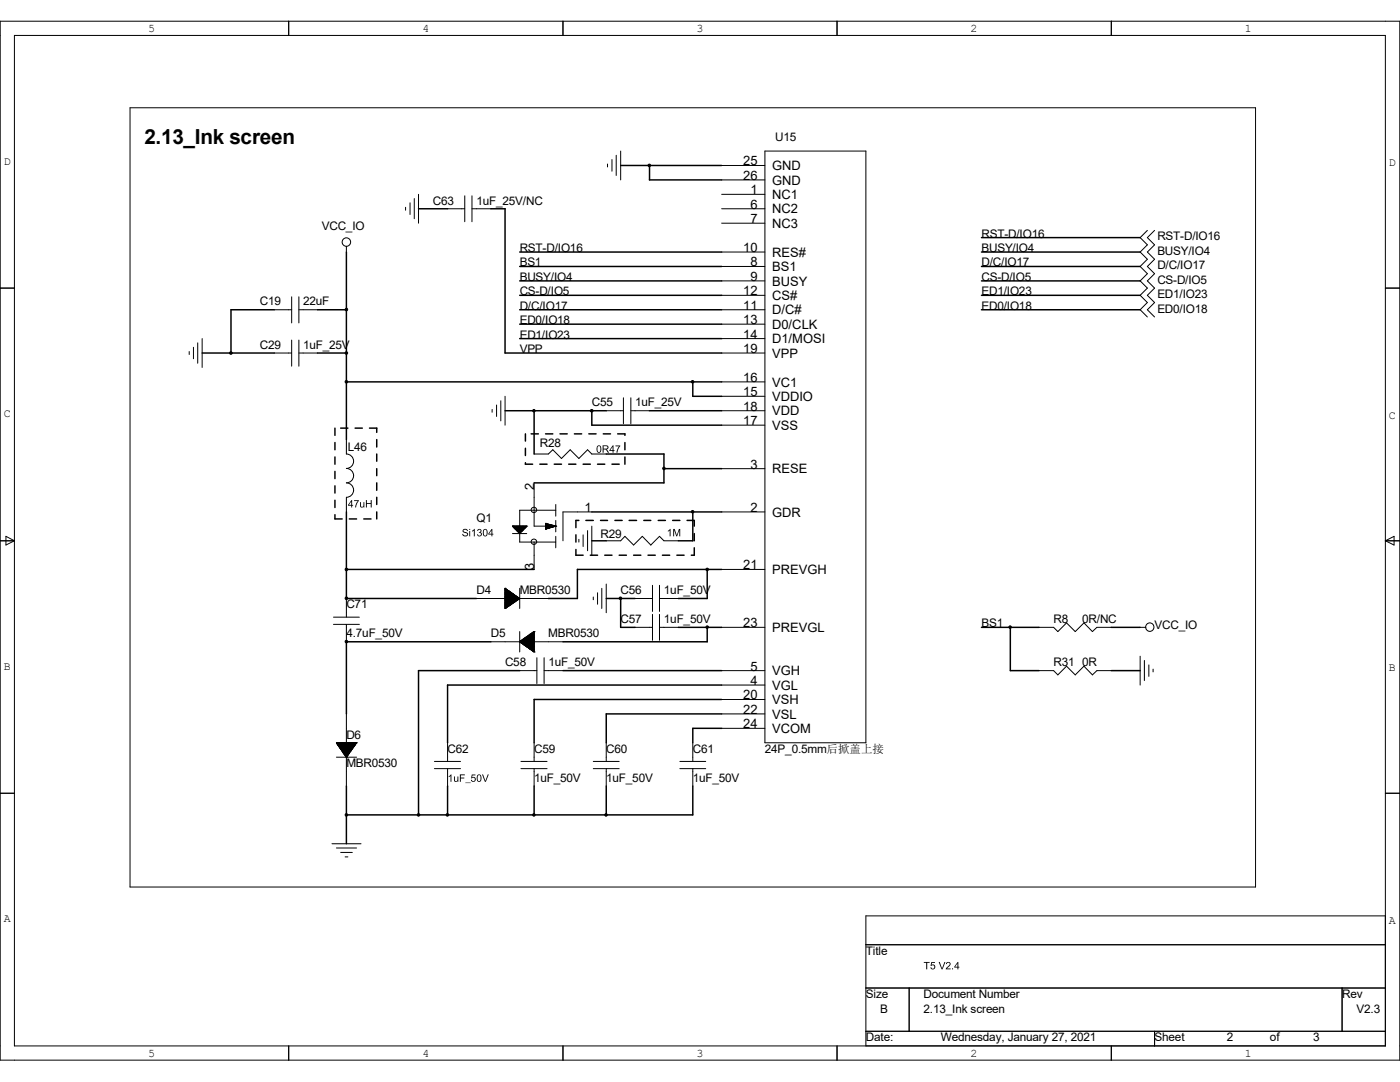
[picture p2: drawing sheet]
<svg xmlns="http://www.w3.org/2000/svg" width="279mm" height="216mm" viewBox="0 0 279 216" stroke-linecap="round" stroke-linejoin="round" font-family="sans-serif">
<g fill="none" stroke="#000" stroke-width=".2">
<path d="M0 4.2h279.4v207.3h-279.4zM2.9 7.1h273.6v201.6h-273.6zM57.6 4.2v2.9M112.4 4.2v2.9M167 4.2v2.9M221.8 4.2v2.9M26 21.5h224.6v155.5h-224.6zM82.7 39.6v4M83.5 38.8v5.7M92.8 39.1v5.1M94.2 39.1v5.1M121.2 32.7v.6"/>
<path d="M122.1 31.8v2.4M123 31v4M123.9 30.1v5.8M144 38.8h8.7M144 33h8.7M144 35.9h8.7M152.7 30.1h20.1v118.1h-20.1zM0 57.5h2.9M58.2 59.2v5.2M59.6 59.2v5.2M69.1 49.1v1.2M80.9 41.4v.6"/>
<path d="M81.8 40.5v2.3M89.3 41.7h3.5M94.2 41.7h3.8M144 41.7h8.7M144 44.5h8.7M144 50.3h8.7M144 53.2h8.7M144 56h8.7M144 58.9h8.7M229 46l-1.5 1.4 1.5 1.5-1.5 1.4 1.5 1.4-1.5 1.5 1.5 1.4-1.5 1.4 1.5 1.5-1.5 1.4 1.5 1.5-1.5 1.4 1.5 1.4M230.4 46l-1.4 1.4 1.4 1.5-1.4 1.4 1.4 1.4-1.4 1.5 1.4 1.4-1.4 1.4 1.4 1.5-1.4 1.4 1.4 1.5-1.4 1.4 1.4 1.4M276.5 57.5h2.9"/>
<path d="M37.8 70.1v.6M38.6 69.3v2.3M39.5 68.4v4.1M40.3 67.6v5.7M54.7 70.4h3.5M54.7 61.8h3.5M58.2 67.9v5.2M59.6 70.4h3.8M59.6 67.9v5.2M59.6 61.8h3.8M99.9 80v4M100.8 79.1v5.7"/>
<path d="M124.4 79.4v5.1M125.9 79.4v5.1M144 70.4h8.7M144 61.8h8.7M144 64.7h8.7M144 67.6h8.7M144 76.2h8.7M144 79.1h8.7M69.1 87.7v2.9a1.44 1.44 0 0 1 1.5 1.4 1.44 1.44 0 0 1-1.5 1.5 1.44 1.44 0 0 1 1.5 1.4 1.44 1.44 0 0 1-1.5 1.5 1.44 1.44 0 0 1 1.5 1.4M70.6 97.8a1.44 1.44 0 0 1-1.5 1.4v3M98.2 81.7v.6M99.1 80.8v2.3"/>
<path d="M106.6 90.6h2.8l.9-.9 1.8 1.8 1.7-1.8 1.7 1.8 1.8-1.8 .8 .9h2.9M106.6 96.4v8.6h4.3M121 82h3.4M125.9 82h3.7M144 82h8.7M144 84.8h8.7M144 93.5h8.7M0 107.9h2.9M1.2 107l1.7 .9-1.7 .9zM69.1 119.4v3.7M95.1 119.4h14.3M100.8 117.4h.1"/>
<path d="M100.8 117.4v4M100.8 117.4l2.9 2M100.8 118l1 .1 .1 2.6h-1.1M100.8 120h2.2M100.8 119.9h2.3M100.8 119.8h2.3M100.8 119.8h2.5M100.8 119.7h2.6M100.8 119.6h2.7M100.8 119.6h2.8M100.8 119.5h2.8M100.8 119.3h2.8v.2"/>
<path d="M100.8 119.3h2.7v.2M100.8 119.2h2.6v.4M100.8 119.1l2.5 .1v.4M100.8 119h2.4v.8M100.8 119h2.3v.8M100.8 119h2.2v.8M100.8 118.9h2.2v1M100.8 118.8h2v1.2M100.8 118.8h2v1.3M100.8 118.7h1.9v1.4M100.8 118.7h1.8v1.5M100.8 118.6h1.7v1.6"/>
<path d="M100.8 118.5h1.6v1.8M100.8 118.4h1.5v2M100.8 118.3l1.4 .1v2M100.8 118.3h1.2v2.3M100.8 118.2h1.2v2.4M100.8 118.2h1.1M100.8 117.9h.8v3M100.8 117.9h.7v3M100.8 117.9h.6v3M100.8 117.8h.6v3.2M100.8 117.7h.5v3.4M100.8 117.7h.4v3.4"/>
<path d="M100.8 117.6h.3v3.6M100.8 117.6h.2v3.6M100.8 117.5h.1v3.8M100.8 117.4l.1 4M101 117.6v3.6M101.2 117.7v3.4M101.3 117.8v3.2M101.6 117.9v3M101.7 118v2.8M101.8 118.1v2.6M101.9 118.2v2.4M102.1 118.3v2.2"/>
<path d="M102.2 118.4v2M102.3 105h.1M102.3 105h2.8M102.3 105l1.4 1.5M102.3 106.5h2.8M102.3 118.5v1.8M102.4 105v.1h2.6v-.1M102.4 105v.2h2.6v-.2M102.5 105v.2h2.4v-.2M102.5 118.6v1.6M102.5 105v.3h2.4v-.3M102.6 105v.4h2.2v-.4"/>
<path d="M102.7 105v.5h2v-.5M102.8 105v.5h1.8v-.5M102.8 105v.6h1.8v-.6M102.9 105v.6h1.6v-.6M102.9 118.9v1M103 105v.7h1.4v-.7M103 105v.7h1.4M103.1 105v.8h1.3v-.8M103.1 119v.8M103.1 105v.9h1.2v-.9M103.2 105v.9h1v-.9M103.3 105v1h.9v-1"/>
<path d="M103.3 119.1v.6M103.3 105v1M103.3 119.2v.4M103.3 105v1.1h.8v-1.1M103.4 105v1.1h.6v-1.1M103.5 105v1.2h.4v-1.2M103.5 119.3v.2M103.5 105v1.3h.4v-1.3M103.6 105v1.3h.2M103.6 119.4h.1M103.6 105v1.4h.2M103.7 119.4h.1"/>
<path d="M103.7 106.5h.1M103.7 117.4v4M103.7 119.4l-2.9 2M103.8 105v1.5M104.7 105v.4h-2M105.1 105h.1M105.1 105l-1.4 1.5M106.6 108.2v5.4M108.9 105.6h.1M108.9 104.4h.1M108.9 105.5h.2M108.9 104.6h.4v.9h-.4"/>
<path d="M108.9 105.4h.6M108.9 105.3h1M108.9 105.2h1.4M108.9 105.1h1.8M108.9 104.4l2 .6M108.9 104.4v1.2M108.9 104.9h2M108.9 104.8h1.5M108.9 104.8h1.3M108.9 104.7h1.1M108.9 104.7h.9M108.9 104.6h.6"/>
<path d="M108.9 104.5h.2v1M108.9 104.5v1M109 104.5v1M109.1 104.6v.9M109.2 104.6v.9M109.3 104.6v.8M109.4 104.6v.8M109.5 104.7v.7M109.6 104.7v.7M109.6 104.7l.1 .7h-.8M109.8 104.7v.6M109.9 104.7v.6"/>
<path d="M109.9 104.8v.4M110 104.8v.4M110.1 104.8v.4h-1.2M110.2 104.8v.4M110.3 104.8v.4M110.3 104.9v.2M110.4 104.9v.2M110.5 104.9v.2h-1.6M110.6 104.9v.2M110.7 104.9v.2M110.7 105h.1M110.8 105h.1"/>
<path d="M110.9 105h.1M110.9 101.8h-7.2v6.4h7.2M110.9 100.7v2.3M110.9 103.8v2.3M110.9 107v2.3M110.9 105l-2 .6M115.5 107.6v.6M116.4 106.7v2.4M117.3 105.9v4M118.1 102.2h-5.7v5.7M118.1 105v5.8M118.4 119.1v.6"/>
<path d="M119.3 118.3v2.3M120.1 117.4v4M121 107.9h2.9l.8-.9 1.7 1.8 1.8-1.8 1.7 1.8 1.7-1.8 .9 .9h2.9M121 116.5v5.8M126.7 119.4h3.5M130.2 116.8v5.2M131.6 116.8v5.2M131.6 119.4h3.8M144 102.2h8.7M144 113.6h8.7M276.5 107.9h2.9M276.5 107.9l1.7-.9v1.8z"/>
<path d="M66.5 123.1h5.2M66.5 124.6h5.2M69.1 124.6v3.5M98 128.1h14.4M100.8 121.4h.1M100.8 121.3h.2M100.8 121.2h.3M100.8 121.2h.4M100.8 121.1h.5M100.8 121h.6M100.8 120.9h.7M100.8 120.9h.8"/>
<path d="M100.8 120.9h.9M100.8 120.8h1M100.8 120.7h1.2M100.8 120.6h1.2M100.8 120.6h1.4M100.8 120.5h1.4M100.8 120.4h1.5M100.8 120.4h1.6M100.8 120.2h1.8M100.8 120.2h1.9M100.8 120.1h2M100.8 120.1h2.1"/>
<path d="M102.5 120.3h-1.7M103.7 128.1h.1M103.7 133.8h3.4M103.7 126v4.1M103.7 128.1l2.9 2M103.7 128h2.9M103.8 128.1h2.8M103.9 127.8v.4h2.7M104 127.8v.5h2.6M104.3 127.6v.8h2.3M104.4 128.5h2.2M104.4 127.6h2.2"/>
<path d="M104.4 127.5v1.1M104.6 127.3v1.4M104.8 127.2v1.7M105 127.1v1.8M105 127.1v1.9M105 127.1h1.6M105.2 127v2.1M105.2 127v2.1h1.4M105.4 126.8v2.4M105.5 126.8h1.1M105.5 126.7v2.7h1.1M105.6 126.7h1"/>
<path d="M105.6 126.7v2.8M105.7 126.6v2.9h.9M105.7 126.6h.9M105.7 126.5v3M105.9 126.5v3.1h.7M106 126.5h.6M106 126.4v3.3M106.1 126.4v3.3h.5M106.1 126.3v3.5h.5M106.1 126.4h.5M106.2 126.3h.4M106.2 126.3v3.5"/>
<path d="M106.2 126.3v3.5h.4M106.3 129.9h.3M106.3 126.3h.3M106.3 126.2h.3M106.3 126.2v3.8M106.4 126.2v3.8h.2M106.5 126.1v3.9h.1M106.5 126.2h.1M106.5 126.1h.1M106.5 126v4.1M106.6 130.1h.1M106.6 126h.1"/>
<path d="M106.6 127.9h-2.8v.3h2.8M106.6 127.8h-2.7v.4M106.6 127.8h-2.5v.6h2.5M106.6 127.7h-2.4v.7M106.6 127.6h-2.4v.8M106.6 127.6h-2.2v1h2.2M106.6 127.5h-2.1v1.1h2.1M106.6 127.4h-2v1.3h2M106.6 127.3h-1.9v1.4h1.9M106.6 127.3h-1.9v1.5h1.9M106.6 127.2h-1.7v1.7h1.7M106.6 127.1h-1.5v1.9h1.5"/>
<path d="M106.6 126v4.1M106.6 126l-2.9 2.1M106.6 126.4h-.6v3.3h.6M106.6 126.7h-.9v2.8h.9M106.6 126.8h-1.1v2.5h1.1M106.6 126.9h-1.3v2.3h1.3M106.6 127h-1.5v2.1h1.5M106.6 126.5h-.8v3M107.1 131.2v5.2M108.6 133.8h3.8M108.6 131.2v5.2M126.7 125.2h3.5"/>
<path d="M130.2 122.6v5.2M131.6 125.2h3.8M131.6 122.6v5.2M144 133.8h8.7M144 125.2h8.7M144 136.7h8.7M144 139.6h8.7M207.3 133.8h3l.8 .9 1.8-1.8 1.7 1.8 1.7-1.8 1.7 1.8 .9-.9h2.9M207.3 125.2h3l.8 .8 1.8-1.7 1.7 1.7 1.7-1.7 1.7 1.7 .9-.8h2.9M227.5 125.2h1.2M227.5 130.9v5.8M228.4 131.8v4"/>
<path d="M229.3 132.7v2.3M230.1 133.5v.6M0 158.3h2.9M67.1 148.2h.1M67.1 151.1h4.1M67.1 148.2l2 2.9M67.1 148.2h4.1M67.2 148.2v.2h3.8M67.2 148.3h3.9M67.2 148.4h3.8M67.3 148.2v.3h3.7M67.4 148.6h3.5"/>
<path d="M67.4 148.2v.3h3.5M67.4 148.2v.5h3.5v-.5M67.5 148.2v.5h3.3M67.5 148.2v.6h3.3M67.6 148.2v.7h3.1M67.6 148.2v.8h3.1M67.6 148.9h3.1M67.7 148.2v.9h2.9v-.9M67.8 148.2v1h2.7M67.8 149.1h2.7M67.8 148.2v1.1h2.6M67.9 148.2v1.1h2.5"/>
<path d="M67.9 148.2v1.2h2.5M68 149.5h2.3M68 148.2v1.3M68 148.2v1.4h2.2M68 149.5h2.2M68.1 148.2v1.4h2.1M68.2 148.2v1.6h1.9M68.2 149.7h1.9M68.3 148.2v1.8h1.6M68.3 149.9h1.7M68.4 150h1.5M68.4 148.2v1.9"/>
<path d="M68.5 148.2v2h1.3M68.5 150.1h1.3M68.5 148.2v2.1M68.5 148.2v2.1h1.2v-2.1M68.5 150.3h1.2M68.6 150.4h1.1M68.6 148.2v2.3M68.7 150.5h.9M68.7 148.2v2.3M68.7 150.6h.9M68.7 148.2v2.4M68.8 150.6h.7"/>
<path d="M68.8 148.2v2.5M68.9 150.7h.5M68.9 148.2v2.6M68.9 150.8h.5M69 150.9h.3M69 150.8h.3M69 148.2v2.8M69 151h.3M69.1 151h.1M69.1 148.2v2.9M69.1 151.1h.1M69.1 142.5v14.3"/>
<path d="M69.3 148.2v2.7M69.3 148.2v2.6M69.4 148.2v2.5M69.4 148.2v2.4M69.5 148.2v2.4M69.6 148.2v2.3h-.9M69.6 148.2v2.2M69.8 148.2v2M69.8 148.2v1.8M69.9 148.2v1.8M69.9 148.2v1.7h-1.6M70 148.2v1.6"/>
<path d="M70.1 148.2v1.6M70.1 148.2v1.4M70.2 148.2v1.4M70.2 148.2v1.3M70.3 148.2v1.2M70.4 148.2v1.2M70.4 148.2v1.1M70.4 148.2v1M70.7 148.2v.7M70.7 148.2v.6M70.8 148.2v.6h-3.3M70.9 148.2v.3"/>
<path d="M71 148.2v.2M71 148.2v.1M71.1 148.2v.1M71.2 148.2h.1M71.2 148.2l-2.1 2.9M86.7 151.9h5.2M86.7 153.4h5.2M89.3 148.2v3.7M89.3 153.4v3.4M104 151.9h5.2M104 153.4h5.2M106.6 148.2v3.7"/>
<path d="M106.6 153.4v3.4M118.4 151.9h5.2M118.4 153.4h5.2M121 148.2v3.7M121 153.4v3.4M135.7 151.9h5.1M135.7 153.4h5.1M138.3 148.2v3.7M138.3 153.4v3.4M144 142.5h8.7M144 145.3h8.7M276.5 158.3h2.9"/>
<path d="M66.3 168.4h5.8M67.1 169.2h4.1M68 170.1h2.3M68.9 171h.5M172.8 188.5h103.7M172.8 197.1h103.7M181.4 197.1v8.7M267.8 197.1v8.7M276.5 182.8h-103.7v25.9M57.6 208.7v2.8M112.4 208.7v2.8M167 208.7v2.8"/>
<path d="M172.8 205.8h103.7M221.8 208.7v2.8M230.4 205.8v2.9"/>
<circle cx="69.1" cy="48.3" r=".85"/>
<circle cx="106.6" cy="108.1" r=".54"/>
<circle cx="106.6" cy="101.7" r=".54"/>
<circle cx="229.5" cy="125.1" r=".83"/>
</g>
<g fill="#000">
<path d="M119.2 89a.44 .44 0 0 1 .5-.1 .44 .44 0 0 1 .3 .4v.3a.5 .5 0 0 1-.3 .7 .5 .5 0 0 1-.6-.4zM119.4 89l-.1 .2a.83 .83 0 0 0 .2 1 .76 .76 0 0 0 0-1.2zM120.3 88.9h.6a.41 .41 0 0 1 .5 .3 .41 .41 0 0 1-.4 .5l.6 .6h-.3l-.4-.5-.2-.1h-.2v.6h-.2zM120.5 89v.5h.4a.26 .26 0 0 0 .3-.2 .26 .26 0 0 0-.3-.3zM122.3 88.9h.1v.9h.2v.2h-.2v.3h-.1v-.3h-.7zM122.3 89.2l-.5 .6h.5zM122.8 88.9h1l-.6 1.4h-.2l.1-.4 .5-.8h-.8z"/>
<path d="M70.1 99.8h.2v.9h.2v.2h-.2v.4h-.2v-.4h-.6zM70.1 100.1l-.5 .6h.5zM70.7 99.8h.9l-.5 1.5h-.2v-.5l.5-.8h-.7zM71.9 100.2h.1v.6a.26 .26 0 0 0 .2 .3 .26 .26 0 0 0 .3-.1v-.8h.2v1.1h-.1v-.2a.38 .38 0 0 1-.5 .2 .38 .38 0 0 1-.2-.4zM73 99.8h.2v.6h.8v-.6h.2v1.5h-.2v-.7h-.8v.7h-.2z"/>
<path d="M92.4 105.6l.4-.1a.48 .48 0 0 1 .6 .5h-.2a.32 .32 0 0 0-.4-.3 .32 .32 0 0 0-.2 .4 .72 .72 0 0 1 .8 .7 .63 .63 0 0 1-.7 .2 .63 .63 0 0 1-.4-.5h.1a.36 .36 0 0 0 .4 .4 .36 .36 0 0 0 .3-.5l-.7-.2-.1-.3zM93.7 106h.1v1h-.1zM93.7 105.5h.1v.3h-.1zM94.2 105.9l.5-.4v1.5h-.1v-1.1l-.4 .2zM95.4 105.6a.39 .39 0 0 1 .6 0 .39 .39 0 0 1-.1 .6 .46 .46 0 0 1 0 .8 .46 .46 0 0 1-.7-.4h.2a.3 .3 0 0 0 .3 .3 .3 .3 0 0 0 .3-.4 .3 .3 0 0 0-.4-.2v-.1a.25 .25 0 0 0 .3-.2 .25 .25 0 0 0-.2-.3 .25 .25 0 0 0-.3 .3l-.2-.1zM96.5 105.7a.44 .44 0 0 1 .5-.1 .44 .44 0 0 1 .3 .4v.3a.5 .5 0 0 1-.3 .7 .5 .5 0 0 1-.6-.4zM96.7 105.7l-.1 .1a.83 .83 0 0 0 .2 1.1 .76 .76 0 0 0 0-1.2zM98.1 105.5h.2v1h.2v.2h-.2v.3h-.2v-.3h-.7zM98.1 105.8l-.5 .7h.5z"/>
<path d="M133.3 105.9l.5-.4v1.5h-.2v-1.1l-.3 .2zM134.4 105.5h.2l.5 1.3 .4-1.3h.3v1.5h-.2v-1.2l-.5 1.2h-.1l-.5-1.2v1.2h-.1z"/>
<path d="M89.6 154.9l.5-.4v1.5h-.2v-1.2l-.3 .3zM90.6 154.9h.2v.6a.26 .26 0 0 0 .1 .4 .26 .26 0 0 0 .4-.2v-.8h.2v1.1h-.2v-.2a.38 .38 0 0 1-.4 .2 .38 .38 0 0 1-.3-.4zM91.8 154.5h1v.2h-.8v.5h.7v.1h-.7v.7h-.2zM92.9 156.2h1v.1h-1zM94.2 154.5h.7v.2h-.6l-.1 .4a.49 .49 0 0 1 .7 .2 .49 .49 0 0 1-.3 .7 .49 .49 0 0 1-.6-.4h.2a.33 .33 0 0 0 .5 .1 .33 .33 0 0 0 0-.5 .33 .33 0 0 0-.5 .1h-.2zM95.3 154.7a.44 .44 0 0 1 .4-.2 .44 .44 0 0 1 .4 .4v.4a.5 .5 0 0 1-.3 .7 .5 .5 0 0 1-.6-.4zM95.5 154.7l-.1 .1a.83 .83 0 0 0 .2 1.1 .76 .76 0 0 0 0-1.2zM96.2 154.5h.2l.5 1.3 .4-1.3h.2l-.5 1.5h-.2z"/>
<path d="M184.4 191.9h1.1v.2h-.5v1.3h-.2v-1.3h-.4zM185.9 192h.7v.1h-.6l-.1 .4a.49 .49 0 0 1 .7 .3 .49 .49 0 0 1-.3 .6 .49 .49 0 0 1-.6-.4h.2a.33 .33 0 0 0 .5 .2 .33 .33 0 0 0 0-.5 .33 .33 0 0 0-.5 0h-.2zM187.3 191.9h.2l.5 1.4 .5-1.4h.2l-.6 1.5h-.2zM188.9 192.1a.48 .48 0 0 1 .8 .1 .48 .48 0 0 1-.3 .7l-.4 .3h.7v.2h-1l.2-.3a.67 .67 0 0 0 .5-1l-.6 .3zM190 193.2h.2v.2h-.2zM191.1 191.9h.2v1h.2v.2h-.2v.3h-.2v-.3h-.7zM191.1 192.2l-.5 .7h.5z"/>
</g>
<g fill="none" stroke="#000" stroke-width=".3">
<path d="M123.9 33h20.1M129.6 33v2.9h14.4M69.1 50.3v37.4M83.5 41.7h5.8M98 41.7h2.8v28.7h43.2M103.7 53.2h40.3M103.7 58.9h40.3M103.7 56h40.3M103.7 50.3h40.3M195.9 53.2h31.6M195.9 58.9h31.6M195.9 56h31.6"/>
<path d="M195.9 50.3h31.6M195.9 47.4h31.6M40.3 70.4h14.4M54.7 61.8h-8.6v8.6M63.4 70.4h5.7M63.4 61.8h5.7M69.1 76.2h74.9M103.7 61.8h40.3M103.7 67.6h40.3M103.7 64.7h40.3M138.3 76.2v2.9h5.7M195.9 61.8h31.6"/>
<path d="M66.8 85.4v1.5M66.8 88.3v1.4M66.8 91.2v1.4M66.8 94.1v1.4M66.8 96.9v1.5M66.8 99.8v1.5M68 85.4h1.4M70.9 85.4h1.4M73.7 85.4h1.5v.9M75.2 87.7v1.5M75.2 90.6v1.4M75.2 93.5v1.4"/>
<path d="M75.2 96.4v1.4M75.2 99.2v1.5M100.8 82h20.2M104.9 86.6v1.4M104.9 89.5v1.4M104.9 92.3v.3h1.4M106 86.6h1.4M106.6 82v8.6M107.7 92.6h1.5M108.9 86.6h1.4M110.6 92.6h1.5M111.8 86.6h1.4"/>
<path d="M113.5 92.6h1.4M114.6 86.6h1.5M116.4 92.6h1.4M117.5 86.6h1.5M118.1 82v2.8h25.9M119.3 92.6h1.4M120.4 86.6h1.4M121 90.6h11.5v5.8h-25.9M122.1 92.6h1.5M123.3 86.6h1.4v.3M124.7 88.3v1.4M124.7 91.2v1.4"/>
<path d="M129.6 82h14.4M132.5 93.5h11.5M66.8 102.7v.8h1.5M69.1 119.4h.1M69.1 119.4h26M69.1 102.2v17.2M69.1 113.6h37.5M69.7 103.5h1.5M72.6 103.5h1.4M75.2 102.2v1.3M114.9 106.7v1.5M114.9 109.6v1.2h1.5"/>
<path d="M115.5 103.8h-.6v1.5M116.9 103.8h1.5M117.8 110.8h1.5M118.1 107.9h2.9M118.1 102.2h25.9M119.8 103.8h1.4M120.7 110.8h1.4M121 119.4h5.7M122.7 103.8h1.5M123.6 110.8h1.4M123.9 119.4v5.8h2.8M125.6 103.8h1.4"/>
<path d="M126.4 110.8h1.5M128.5 103.8h1.4M129.3 110.8h1.5M131.4 103.8h1.4M132.2 110.8h1.4M134.2 103.8h1.5M135.1 110.8h1.4M137.1 103.8h1.5v1.2M138.3 102.2v5.7h-2.9M138.6 109.3v1.5h-.6M138.6 106.5v1.4M141.1 113.6v5.8h-5.7"/>
<path d="M144 113.6h-28.8v5.8h-5.8M69.1 128.1h.1M69.1 128.1v14.4M69.1 128.1h28.9M103.7 133.8h-20.2v28.8M112.4 133.8h31.6M135.4 125.2h8.6M141.1 125.2v2.9h-28.7M144 136.7h-54.7v11.5M144 139.6h-37.4v8.6M195.9 125.2h11.4M201.6 125.2v8.6h5.7"/>
<path d="M221.8 125.2h5.7M221.8 133.8h5.7M69.1 156.8v11.6M89.3 156.8v5.8M106.6 156.8v5.8M121 156.8v5.8M138.3 156.8v5.8h-69.2M144 145.3h-5.7v2.9M144 142.5h-23v5.7"/>
</g>
<g fill="#000" stroke="#000" stroke-width=".2">
<circle cx="129.6" cy="33" r=".25"/>
<circle cx="46.1" cy="70.4" r=".27"/>
<circle cx="69.1" cy="70.4" r=".25"/>
<circle cx="69.1" cy="61.8" r=".25"/>
<circle cx="69.1" cy="76.2" r=".25"/>
<circle cx="138.2" cy="76.2" r=".25"/>
<circle cx="106.6" cy="82" r=".25"/>
<circle cx="118.1" cy="82" r=".27"/>
<circle cx="132.5" cy="93.5" r=".25"/>
<circle cx="69.1" cy="113.6" r=".25"/>
<circle cx="69.1" cy="119.4" r=".25"/>
<circle cx="123.8" cy="119.4" r=".25"/>
<circle cx="138.2" cy="102.1" r=".25"/>
<circle cx="141.1" cy="113.6" r=".25"/>
<circle cx="69.1" cy="128" r=".25"/>
<circle cx="141.1" cy="125.1" r=".25"/>
<circle cx="201.6" cy="125.1" r=".25"/>
<circle cx="69.1" cy="162.6" r=".25"/>
<circle cx="83.5" cy="162.6" r=".25"/>
<circle cx="89.3" cy="162.6" r=".25"/>
<circle cx="106.6" cy="162.6" r=".25"/>
<circle cx="120.9" cy="162.6" r=".25"/>
</g>
<text font-size="4.1" x="28.8" y="28.7">2.13_Ink screen</text>
<g font-size="2.6">
<text x="148.3" y="33">25</text>
<text x="148.3" y="35.9">26</text>
<text x="154.1" y="34">GND</text>
<text x="149.8" y="38.8">1</text>
<text x="149.8" y="41.7">6</text>
<text x="154.1" y="39.7">NC1</text>
<text x="154.1" y="36.8">GND</text>
<text x="149.8" y="44.5">7</text>
<text x="154.1" y="42.6">NC2</text>
<text x="154.1" y="45.5">NC3</text>
<text x="148.3" y="50.3">10</text>
<text x="149.8" y="53.2">8</text>
<text x="154.1" y="51.2">RES#</text>
<text x="148.3" y="58.9">12</text>
<text x="149.8" y="56">9</text>
<text x="154.1" y="54.1">BS1</text>
<text x="154.1" y="57">BUSY</text>
<text x="154.1" y="59.9">CS#</text>
<text x="148.3" y="61.8">11</text>
<text x="148.3" y="64.7">13</text>
<text x="154.1" y="62.7">D/C#</text>
<text x="154.1" y="65.6">D0/CLK</text>
<text x="148.3" y="67.6">14</text>
<text x="148.3" y="70.4">19</text>
<text x="154.1" y="68.5">D1/MOSI</text>
<text x="154.1" y="71.4">VPP</text>
<text x="148.3" y="76.2">16</text>
<text x="154.1" y="77.1">VC1</text>
<text x="148.3" y="79.1">15</text>
<text x="148.3" y="82">18</text>
<text x="154.1" y="80">VDDIO</text>
<text x="154.1" y="82.9">VDD</text>
<text x="148.3" y="84.8">17</text>
<text x="154.1" y="85.8">VSS</text>
<text x="149.8" y="93.5">3</text>
<text x="154.1" y="94.4">RESE</text>
<text x="106.6" y="97.8" transform="rotate(-90 106.6 97.8)">2</text>
<text x="116.7" y="102.2">1</text>
<text x="149.8" y="102.2">2</text>
<text x="154.1" y="103.1">GDR</text>
<text x="106.6" y="113.7" transform="rotate(-90 106.6 113.7)">3</text>
<text x="148.3" y="113.6">21</text>
<text x="154.1" y="114.6">PREVGH</text>
<text x="148.3" y="125.2">23</text>
<text x="154.1" y="126.1">PREVGL</text>
<text x="149.8" y="133.8">5</text>
<text x="149.8" y="136.7">4</text>
<text x="154.1" y="134.7">VGH</text>
<text x="154.1" y="137.6">VGL</text>
<text x="148.3" y="139.6">20</text>
<text x="148.3" y="142.5">22</text>
<text x="154.1" y="140.5">VSH</text>
<text x="154.1" y="143.4">VSL</text>
<text x="148.3" y="145.3">24</text>
<text x="154.1" y="146.3">VCOM</text>
</g>
<g font-size="2.4">
<text x="154.7" y="28.1">U15</text>
<text x="86.4" y="40.8">C63</text>
<text x="95.1" y="40.8">1uF_25V/NC</text>
<text x="64.2" y="46">VCC_IO</text>
<text x="195.9" y="47.4">RST-D/IO16</text>
<text x="231" y="48">RST-D/IO16</text>
<text x="103.7" y="53.2">BS1</text>
<text x="103.7" y="50.3">RST-D/IO16</text>
<text x="195.9" y="50.3">BUSY/IO4</text>
<text x="195.9" y="53.2">D/C/IO17</text>
<text x="231" y="50.9">BUSY/IO4</text>
<text x="231" y="53.8">D/C/IO17</text>
<text x="103.7" y="58.9">CS-D/IO5</text>
<text x="103.7" y="56">BUSY/IO4</text>
<text x="195.9" y="56">CS-D/IO5</text>
<text x="195.9" y="58.9">ED1/IO23</text>
<text x="231" y="56.6">CS-D/IO5</text>
<text x="231" y="59.5">ED1/IO23</text>
<text x="51.9" y="60.9">C19</text>
<text x="60.5" y="60.9">22uF</text>
<text x="103.7" y="64.7">ED0/IO18</text>
<text x="103.7" y="61.8">D/C/IO17</text>
<text x="195.9" y="61.8">ED0/IO18</text>
<text x="231" y="62.4">ED0/IO18</text>
<text x="51.9" y="69.6">C29</text>
<text x="60.5" y="69.6">1uF_25V</text>
<text x="103.7" y="70.4">VPP</text>
<text x="103.7" y="67.6">ED1/IO23</text>
<text x="118.1" y="81.1">C55</text>
<text x="126.7" y="81.1">1uF_25V</text>
<text x="107.7" y="89.2">R28</text>
<text x="69.4" y="90">L46</text>
<text x="95.1" y="104.1">Q1</text>
<text x="119.8" y="107.3">R29</text>
<text x="95.1" y="118.5">D4</text>
<text x="103.7" y="118.5">MBR0530</text>
<text x="123.9" y="118.5">C56</text>
<text x="132.5" y="118.5">1uF_50V</text>
<text x="69.1" y="121.4">C71</text>
<text x="123.9" y="124.3">C57</text>
<text x="132.5" y="124.3">1uF_50V</text>
<text x="195.9" y="125.2">BS1</text>
<text x="210.3" y="124.3">R8</text>
<text x="216" y="124.3">0R/NC</text>
<text x="230.4" y="125.4">VCC_IO</text>
<text x="69.1" y="127.2">4.7uF_50V</text>
<text x="98" y="127.2">D5</text>
<text x="109.4" y="127.2">MBR0530</text>
<text x="100.8" y="132.9">C58</text>
<text x="109.4" y="132.9">1uF_50V</text>
<text x="210.3" y="132.9">R31 0R</text>
<text x="69.1" y="147.4">D6</text>
<text x="69.1" y="153.1">MBR0530</text>
<text x="89.3" y="150.2">C62</text>
<text x="106.6" y="150.2">C59</text>
<text x="106.6" y="156">1uF_50V</text>
<text x="121" y="150.2">C60</text>
<text x="121" y="156">1uF_50V</text>
<text x="138.3" y="150.2">C61</text>
<text x="138.3" y="156">1uF_50V</text>
<text x="152.7" y="150.2">24P_0.5mm后掀盖上接</text>
<text x="172.8" y="190.5">Title</text>
<text x="172.8" y="199.2">Size</text>
<text x="175.7" y="202.1">B</text>
<text x="184.3" y="202.1">2.13_Ink screen</text>
<text x="184.3" y="199.2">Document Number</text>
<text x="267.8" y="199.2">Rev</text>
<text x="270.7" y="202.1">V2.3</text>
<text x="172.8" y="207.8">Date:</text>
<text x="187.8" y="207.8">Wednesday, January 27, 2021</text>
<text x="230.4" y="207.8">Sheet</text>
<text x="244.8" y="207.8">2</text>
<text x="253.4" y="207.8">of</text>
<text x="262.1" y="207.8">3</text>
</g>
<g font-size="2.3">
<text x="29.5" y="6.4">5</text>
<text x="84.3" y="6.4">4</text>
<text x="139" y="6.4">3</text>
<text x="193.7" y="6.4">2</text>
<text x="248.4" y="6.4">1</text>
<text x=".8" y="32.9">D</text>
<text x="277.2" y="33.1">D</text>
<text x=".8" y="83.3">C</text>
<text x="277.2" y="83.6">C</text>
<text x=".8" y="133.6">B</text>
<text x="277.2" y="133.9">B</text>
<text x=".8" y="184.1">A</text>
<text x="277.2" y="184.3">A</text>
<text x="29.5" y="210.8">5</text>
<text x="84.3" y="210.8">4</text>
<text x="139" y="210.8">3</text>
<text x="193.7" y="210.8">2</text>
<text x="248.4" y="210.8">1</text>
</g>
</svg>
